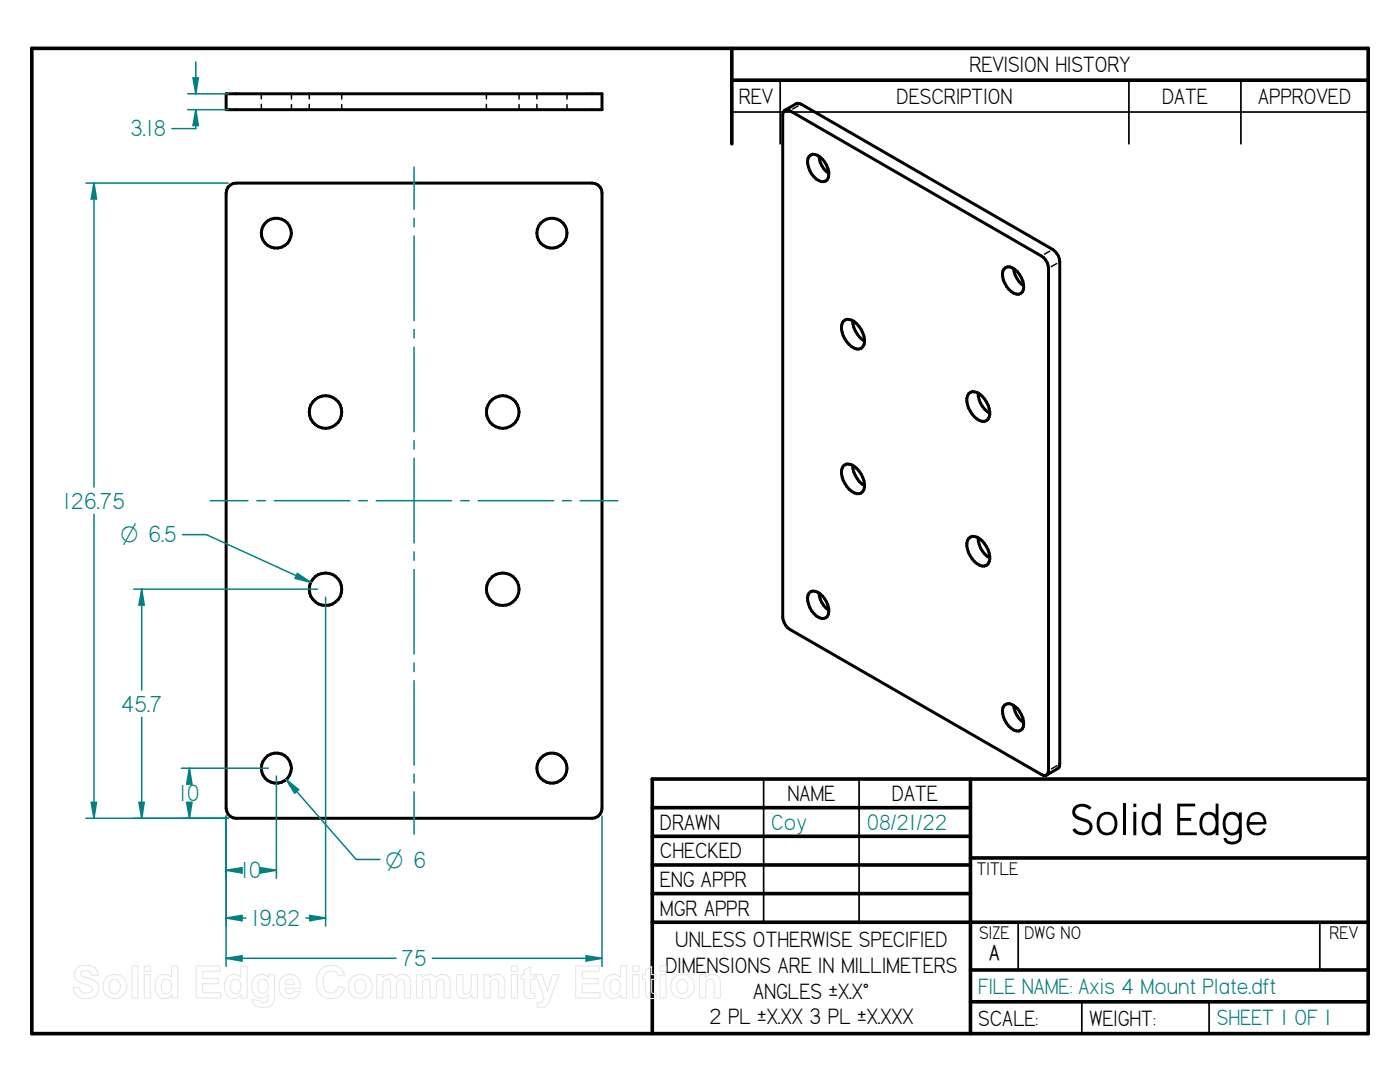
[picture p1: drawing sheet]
<svg xmlns="http://www.w3.org/2000/svg" width="279mm" height="216mm" viewBox="0 0 279 216" stroke-linecap="round" stroke-linejoin="round" font-family="sans-serif">
<g fill="none" stroke="#000" stroke-width=".72">
<path d="M6.3 9.7h266.7l.1 196.5h-266.8zM146 9.7v19M146 16h127M193.7 155.4v50.8M273 155.4h-142.8v50.8M130.2 161.2h63.5M130.2 166.9h63.5M130.2 172.6h63.5M130.2 178.3h63.5M193.7 171.2h79.3M130.2 184h142.8M193.7 193.5h79.3"/>
<path d="M193.7 199.9h79.3"/>
</g>
<path d="M155.7 16v12.7M225.3 16v12.7M247.6 16v12.7M146 22.4h127M152.4 155.4v28.6M171.4 155.4v28.6M203.2 184.2v9.3M215.9 199.9v6.3M241.3 199.9v6.3M263.4 184.2v9.3" fill="none" stroke="#000" stroke-width=".34"/>
<g fill="none" stroke="#000" stroke-width=".59">
<path d="M45.1 18.7h75v3.2h-75zM45.5 37.3l1-.7 .7-.1h71a1.97 1.97 0 0 1 1.9 2v122.8a2.03 2.03 0 0 1-1.9 2h-71a2.03 2.03 0 0 1-2.1-2v-122.8zM156.5 22.1l.3-.2 .8 .2 50.3 29a3.1 3.1 0 0 1 1.4 2.4l-.1 100.7a.81 .81 0 0 1-1.3 .4l-50.3-29a3.2 3.2 0 0 1-1.4-2.5v-100.2zM156.6 22l2.3-1.3 .3-.1 .7 .2 50.2 29a3.3 3.3 0 0 1 1.4 2.4v100.2l-.2 .8-2.5 1.5M161.5 31.2a1.42 1.42 0 0 1 2.2 .1 3.9 3.9 0 0 1 1.4 4.6 1.51 1.51 0 0 1-2.2-.2 4.6 4.6 0 0 1-1.7-4.1zM163.4 31.2a4.8 4.8 0 0 0 2 3.4M200.4 53.7a1.42 1.42 0 0 1 2.2 .1 3.9 3.9 0 0 1 1.4 4.5 1.42 1.42 0 0 1-2.2-.1 3.9 3.9 0 0 1-1.4-4.5zM202.3 53.6a5 5 0 0 0 2 3.5M168.3 64.1a1.88 1.88 0 0 1 2.7 .5 4.8 4.8 0 0 1 1.4 4.2 1.46 1.46 0 0 1-2.4 .4 4.6 4.6 0 0 1-1.9-4.6zM170.2 64a5.1 5.1 0 0 0 2.4 4.1M193.3 78.6a1.88 1.88 0 0 1 2.7 .4 4.6 4.6 0 0 1 1.4 4.2 1.41 1.41 0 0 1-2.4 .4 4.6 4.6 0 0 1-1.9-4.6zM195.2 78.4a4.9 4.9 0 0 0 2.3 4.1"/>
<path d="M168.3 93a1.88 1.88 0 0 1 2.7 .5 4.8 4.8 0 0 1 1.4 4.2 1.46 1.46 0 0 1-2.4 .3 4.6 4.6 0 0 1-1.9-4.6zM170.2 92.9a5.1 5.1 0 0 0 2.4 4M161.5 118.4a1.42 1.42 0 0 1 2.2 .1 3.9 3.9 0 0 1 1.4 4.5 1.51 1.51 0 0 1-2.2-.1 4.6 4.6 0 0 1-1.7-4.1zM163.4 118.3a4.8 4.8 0 0 0 2 3.5M193.3 107.4a1.88 1.88 0 0 1 2.7 .5 4.6 4.6 0 0 1 1.4 4.2 1.41 1.41 0 0 1-2.4 .4 4.6 4.6 0 0 1-1.9-4.6zM195.2 107.3a4.9 4.9 0 0 0 2.3 4.1M200.4 140.8a1.42 1.42 0 0 1 2.2 .2 3.9 3.9 0 0 1 1.4 4.5 1.42 1.42 0 0 1-2.2-.2 3.9 3.9 0 0 1-1.4-4.5zM202.3 140.8a5 5 0 0 0 2 3.4"/>
<circle cx="55.2" cy="46.5" r="3"/>
<circle cx="110.2" cy="46.5" r="3"/>
<circle cx="65" cy="82.2" r="3.2"/>
<circle cx="100.3" cy="82.2" r="3.3"/>
<circle cx="64.9" cy="117.6" r="3.3"/>
<circle cx="100.3" cy="117.6" r="3.3"/>
<circle cx="55.2" cy="153.3" r="3"/>
<circle cx="110.2" cy="153.3" r="3"/>
</g>
<g fill="none" stroke="#000" stroke-width=".3">
<path d="M52.2 18.7v1M58.2 18.7v1.1M61.7 18.7v1M68.2 18.7v1.1M97.1 18.7v1M103.6 18.7v1.1M107.1 18.7v1M113.2 18.7v1.1M52.2 20.8v1.1M58.2 20.9v1M61.7 20.8v1.1M68.2 20.9v1"/>
<path d="M97.1 20.8v1.1M103.6 20.9v1M107.1 20.8v1.1M113.2 20.9v1M159.3 21.1l-1.1 .7M209.5 50.1l-1.1 .6M210.9 52.6l-1.1 .6M210.9 152.8l-1.1 .6"/>
</g>
<g fill="none" stroke="#008080" stroke-width=".3">
<path d="M82.6 33.4v8.4M82.6 43.6v1.7M82.6 47.1v16.9M82.6 65.7v1.7M82.6 69.3v16.8M42 99.9h7.5M51.3 99.9h1.7M54.8 99.9h15M71.6 99.9h1.7M75.1 99.9h15M82.6 87.9v1.7M82.6 91.4v16.9"/>
<path d="M91.9 99.9h1.7M95.4 99.9h15.1M112.3 99.9h1.7M115.8 99.9h7.5M82.6 110.1v1.7M82.6 113.6v16.9M82.6 132.3v1.7M82.6 135.8v16.9M55.2 154.9v20.4M82.6 154.5v1.7M82.6 158v8.5M45.1 162.9v12.4"/>
<path d="M52 173.1l3.2 .6-3.2 .5z"/>
</g>
<path d="M52 173.1l3.2 .6-3.2 .5z" fill="#008080"/>
<path d="M45.1 173.7l3.2-.6v1.1z" fill="none" stroke="#008080" stroke-width=".3"/>
<path d="M45.1 173.7l3.2-.6v1.1z" fill="#008080"/>
<path d="M36.2 153.3h17.4M37.8 153.3l.5 3.2h-1zM36.2 163.3h9.4M45.1 173.7h1.8M53.4 173.7h1.8" fill="none" stroke="#008080" stroke-width=".3"/>
<path d="M37.8 153.3l.5 3.2h-1z" fill="#008080"/>
<path d="M37.3 160.1h1l-.5 3.2z" fill="none" stroke="#008080" stroke-width=".3"/>
<path d="M37.3 160.1h1l-.5 3.2z" fill="#008080"/>
<path d="M65 119.2v65.6M37.8 153.3v2.3M37.8 161v2.3M45.1 162.9v21.9M61.8 182.7l3.2 .5-3.2 .5z" fill="none" stroke="#008080" stroke-width=".3"/>
<path d="M61.8 182.7l3.2 .5-3.2 .5z" fill="#008080"/>
<path d="M45.1 183.2l3.2-.5v1z" fill="none" stroke="#008080" stroke-width=".3"/>
<path d="M45.1 183.2l3.2-.5v1z" fill="#008080"/>
<path d="M26.7 117.6h36.7M28.3 117.6l.5 3.1h-1.1zM26.7 163.3h18.9M45.1 183.2h4M61 183.2h4" fill="none" stroke="#008080" stroke-width=".3"/>
<path d="M28.3 117.6l.5 3.1h-1.1z" fill="#008080"/>
<path d="M27.7 160.1h1.1l-.5 3.2z" fill="none" stroke="#008080" stroke-width=".3"/>
<path d="M27.7 160.1h1.1l-.5 3.2z" fill="#008080"/>
<path d="M28.3 117.6v20.1M36.4 106.7h4.8l20.8 9.5M59.4 114.4l2.6 1.8-3.1-.8zM28.3 143.1v20.2" fill="none" stroke="#008080" stroke-width=".3"/>
<path d="M59.4 114.4l2.6 1.8-3.1-.8z" fill="#008080"/>
<path d="M57.1 155.5l14 16h4.7M57.1 155.5l2.5 2.1-.8 .7z" fill="none" stroke="#008080" stroke-width=".3"/>
<path d="M57.1 155.5l2.5 2.1-.8 .7z" fill="#008080"/>
<path d="M17.1 36.5h28.5M18.8 36.5l.5 3.2h-1.1zM17.1 163.3h28.5" fill="none" stroke="#008080" stroke-width=".3"/>
<path d="M18.8 36.5l.5 3.2h-1.1z" fill="#008080"/>
<path d="M18.2 160.1h1.1l-.5 3.2z" fill="none" stroke="#008080" stroke-width=".3"/>
<path d="M18.2 160.1h1.1l-.5 3.2z" fill="#008080"/>
<path d="M18.8 36.5v60.7M18.8 102.6v60.7M45.1 162.9v29.9M120.1 162.9v29.9M45.1 191.2l3.2-.5v1.1z" fill="none" stroke="#008080" stroke-width=".3"/>
<path d="M45.1 191.2l3.2-.5v1.1z" fill="#008080"/>
<path d="M117 190.7l3.1 .5-3.1 .6z" fill="none" stroke="#008080" stroke-width=".3"/>
<path d="M117 190.7l3.1 .5-3.1 .6z" fill="#008080"/>
<path d="M37.5 18.7h8.1M38.5 15.5h1.1l-.5 3.2zM34.3 25.7h4.8M37.5 21.9h8.1M45.1 191.2h33.9M86.3 191.2h33.8" fill="none" stroke="#008080" stroke-width=".3"/>
<path d="M38.5 15.5h1.1l-.5 3.2z" fill="#008080"/>
<path d="M39.1 21.9l.5 3.2h-1.1z" fill="none" stroke="#008080" stroke-width=".3"/>
<path d="M39.1 21.9l.5 3.2h-1.1z" fill="#008080"/>
<path d="M39.1 12.4v6.3M39.1 21.9v3.8" fill="none" stroke="#008080" stroke-width=".3"/>
<g fill="none" stroke="#e6e6e6" stroke-width=".21">
<path d="M15.3 193.3a3 3 0 0 1 3.9 .1l.4 1.2h-1.3a1.25 1.25 0 0 0-.9-.9 1.25 1.25 0 0 0-1.3 .5v.2a1.31 1.31 0 0 0 1.3 .8 2.3 2.3 0 0 1 2.4 2.1 2.18 2.18 0 0 1-2.6 2 2.27 2.27 0 0 1-2.6-2.2l1.2-.1a1.36 1.36 0 0 0 1.2 1.2 1.36 1.36 0 0 0 1.5-.9 1.28 1.28 0 0 0-1.3-.8 2.35 2.35 0 0 1-2.3-2.1l.1-.6zM22.1 195.7a1.14 1.14 0 0 1 1.3-.1 1.14 1.14 0 0 1 .6 1.2 1.15 1.15 0 0 1-1.1 1.5 1.15 1.15 0 0 1-1.1-1.5zM26.3 192.7h1.3v6.4h-1.3zM28.8 192.7h1.2v1.1h-1.2zM28.8 194.5h1.2v4.6h-1.2zM31.5 195a1.85 1.85 0 0 1 2.7 .1v-2.4h1.3v6.4h-1.2v-.6a1.85 1.85 0 0 1-2.1 .6 1.85 1.85 0 0 1-1.2-1.9v-1.2zM32.7 195.5a1.03 1.03 0 0 1 1 0 1.03 1.03 0 0 1 .5 1 1.25 1.25 0 0 1-.2 1.3 1.25 1.25 0 0 1-1.3 .4 1.99 1.99 0 0 1 0-2.7zM39.2 192.7h4.7v1.1h-3.4v1.4h3.1v1.1h-3.1v1.8h3.5v1h-4.8zM45.3 195a1.85 1.85 0 0 1 2.8 .1v-2.4h1.2v6.4h-1.1v-.6a1.85 1.85 0 0 1-2.2 .6 1.85 1.85 0 0 1-1.2-1.9l.1-1.2zM46.5 195.5a1.03 1.03 0 0 1 1.1 0 1.03 1.03 0 0 1 .5 1 1.25 1.25 0 0 1-.2 1.3 1.25 1.25 0 0 1-1.3 .4 1.99 1.99 0 0 1-.1-2.7zM50.8 195a1.87 1.87 0 0 1 2.8 .2v-.7h1.2v4.1a2.05 2.05 0 0 1-2.7 2.4 1.45 1.45 0 0 1-1.7-1.5l1.5 .1a.91 .91 0 0 0 1 .5 .91 .91 0 0 0 .7-1v-.7a1.83 1.83 0 0 1-2.1 .6 1.83 1.83 0 0 1-1.2-1.8v-1.2zM51.7 195.7a1.09 1.09 0 0 1 1.4-.2 1.09 1.09 0 0 1 .5 1.3 1.07 1.07 0 0 1-.6 1.2 1.07 1.07 0 0 1-1.4-.4l-.1-1.2z"/>
<path d="M56.3 195.1a2.15 2.15 0 0 1 2.4-.5 2.15 2.15 0 0 1 1.3 2.1v.5h-3.1a.93 .93 0 0 0 .6 1.1 .93 .93 0 0 0 1.2-.6l1.2 .2a2.23 2.23 0 0 1-2.8 1.2 2.23 2.23 0 0 1-1.4-2.7l.2-.7zM57.1 195.6a.96 .96 0 0 1 1.1-.1 .96 .96 0 0 1 .6 .9h-1.9zM64 193.5a2.82 2.82 0 0 1 4.7 1l-1.2 .3a1.55 1.55 0 0 0-1.7-1.1 1.55 1.55 0 0 0-1.3 1.6 2.23 2.23 0 0 0 1.2 2.8 1.51 1.51 0 0 0 1.9-1.3l1.2 .4a2.89 2.89 0 0 1-3.4 2 2.89 2.89 0 0 1-2.2-3.2 3.6 3.6 0 0 1 .8-2.5zM71.1 195.7a1.14 1.14 0 0 1 1.3-.1 1.14 1.14 0 0 1 .6 1.2 1.15 1.15 0 0 1-1.1 1.5 1.15 1.15 0 0 1-1.1-1.5zM75.2 194.5h1.1v.6a1.61 1.61 0 0 1 2.7 .1 1.58 1.58 0 0 1 1.9-.7 1.58 1.58 0 0 1 1 1.7v2.9h-1.2v-3a.74 .74 0 0 0-.8-.7 .74 .74 0 0 0-.7 .8v2.9h-1.3v-2.9a.75 .75 0 0 0-.7-.8 .75 .75 0 0 0-.8 .8v2.9h-1.2zM83.1 194.5h1.1v.6a1.61 1.61 0 0 1 2.7 .1 1.58 1.58 0 0 1 1.9-.7 1.58 1.58 0 0 1 1 1.7v2.9h-1.2v-3a.74 .74 0 0 0-.8-.7 .74 .74 0 0 0-.7 .8v2.9h-1.2l-.1-2.9a.75 .75 0 0 0-.7-.8 .75 .75 0 0 0-.7 .8l-.1 2.9h-1.2zM91.1 194.5h1.3v2.6a.9 .9 0 0 0 .7 1.2 1.13 1.13 0 0 0 1-1.4v-2.4h1.2v4.6h-1.2v-.7a1.6 1.6 0 0 1-1.9 .8 1.6 1.6 0 0 1-1.1-1.8zM96.6 194.5h1.1v.7a1.63 1.63 0 0 1 2-.7 1.63 1.63 0 0 1 1.1 1.8v2.8h-1.3v-2.8a.85 .85 0 0 0-.8-.9 .85 .85 0 0 0-.9 1v2.7h-1.2zM102.1 192.7h1.2v1.1h-1.2zM102.1 194.5h1.2v4.6h-1.2zM104.6 193.6l1.2-.7v1.6h.9v.9h-.9v2.3a.49 .49 0 0 0 .3 .5 .49 .49 0 0 0 .6-.1l.1 1a1.42 1.42 0 0 1-2.2-.8v-2.9h-.6v-.9h.6zM106.9 194.5h1.3l1 3.2 1.1-3.2h1.3l-2 5.3a1.77 1.77 0 0 1-2.3 1.2l-.1-1a.97 .97 0 0 0 1.4-.9z"/>
<path d="M114.9 192.7h4.7v1.1h-3.4v1.4h3.2v1.1h-3.2v1.8h3.6v1h-4.9zM121.1 195a1.85 1.85 0 0 1 2.7 .1v-2.4h1.3v6.4h-1.2v-.6a1.85 1.85 0 0 1-2.1 .6 1.85 1.85 0 0 1-1.3-1.9l.1-1.2zM122.2 195.5a1.03 1.03 0 0 1 1.1 0 1.03 1.03 0 0 1 .5 1 1.25 1.25 0 0 1-.2 1.3 1.25 1.25 0 0 1-1.3 .4 1.99 1.99 0 0 1-.1-2.7zM126.3 192.7h1.2v1.1h-1.2zM126.3 194.5h1.2v4.6h-1.2zM128.8 193.6l1.2-.7v1.6h.9v.9h-.9v2.3a.49 .49 0 0 0 .3 .5 .49 .49 0 0 0 .6-.1l.1 1a1.42 1.42 0 0 1-2.2-.8v-2.9h-.6v-.9h.6zM131.7 192.7h1.2v1.1h-1.2zM131.7 194.5h1.2v4.6h-1.2zM135.4 195.7a1.14 1.14 0 0 1 1.3-.1 1.14 1.14 0 0 1 .6 1.2 1.15 1.15 0 0 1-1.1 1.5 1.15 1.15 0 0 1-1.1-1.4zM139.6 194.5h1.2v.7a1.63 1.63 0 0 1 1.9-.7 1.63 1.63 0 0 1 1.1 1.8v2.8h-1.3v-2.8a.85 .85 0 0 0-.8-.9 .85 .85 0 0 0-.8 1l-.1 2.7h-1.2z"/>
<circle cx="23" cy="196.8" r="2.4"/>
<circle cx="72" cy="196.8" r="2.4"/>
<circle cx="136.3" cy="196.8" r="2.4"/>
</g>
<text font-size="10" x="213.7" y="166.6">Solid Edge</text>
<g font-size="5.2" fill="#008080">
<text x="26" y="27.2">3.18</text>
<text x="12.5" y="101.5">126.75</text>
<text x="24.2" y="142">45.7</text>
<text x="35.7" y="159.9">10</text>
<text x="48" y="175.3">10</text>
<text x="50.2" y="184.8">19.82</text>
<text x="80.1" y="192.8">75</text>
</g>
<g font-size="5">
<text x="193.5" y="14.4">REVISION HISTORY</text>
<text x="147.4" y="20.7">REV</text>
<text x="178.9" y="20.7">DESCRIPTION</text>
<text x="231.9" y="20.7">DATE</text>
<text x="251.1" y="20.7">APPROVED</text>
<text x="157.1" y="159.9">NAME</text>
<text x="178" y="159.9">DATE</text>
<text x="131.7" y="165.6">DRAWN</text>
<text x="131.7" y="171.3">CHECKED</text>
<text x="131.7" y="177">ENG APPR</text>
<text x="131.7" y="182.7">MGR APPR</text>
<text x="134.7" y="189.1">UNLESS OTHERWISE SPECIFIED</text>
<text x="132.8" y="194.1">DIMENSIONS ARE IN MILLIMETERS</text>
<text x="150.3" y="199.3">ANGLES ±X.X°</text>
<text x="141.6" y="204.3">2 PL ±X.XX 3 PL ±X.XXX</text>
<text x="195.2" y="204.6">SCALE:</text>
<text x="217.4" y="204.6">WEIGHT:</text>
</g>
<g font-size="5" fill="#008080">
<text x="153.9" y="165.6">Coy</text>
<text x="173" y="165.6">08/21/22</text>
<text x="195.2" y="198.2">FILE NAME: Axis 4 Mount Plate.dft</text>
<text x="242.8" y="204.6">SHEET 1 OF 1</text>
</g>
<g font-size="4.9" fill="#008080">
<text x="24" y="108.2">O 6.5</text>
<text x="76.9" y="173.1">O 6</text>
</g>
<text font-size="4.8" x="197.4" y="191.6">A</text>
<g font-size="4.1">
<text x="194.9" y="174.6">TITLE</text>
<text x="195.4" y="187.5">SIZE</text>
<text x="204.5" y="187.5">DWG NO</text>
<text x="265.4" y="187.5">REV</text>
</g>
</svg>
